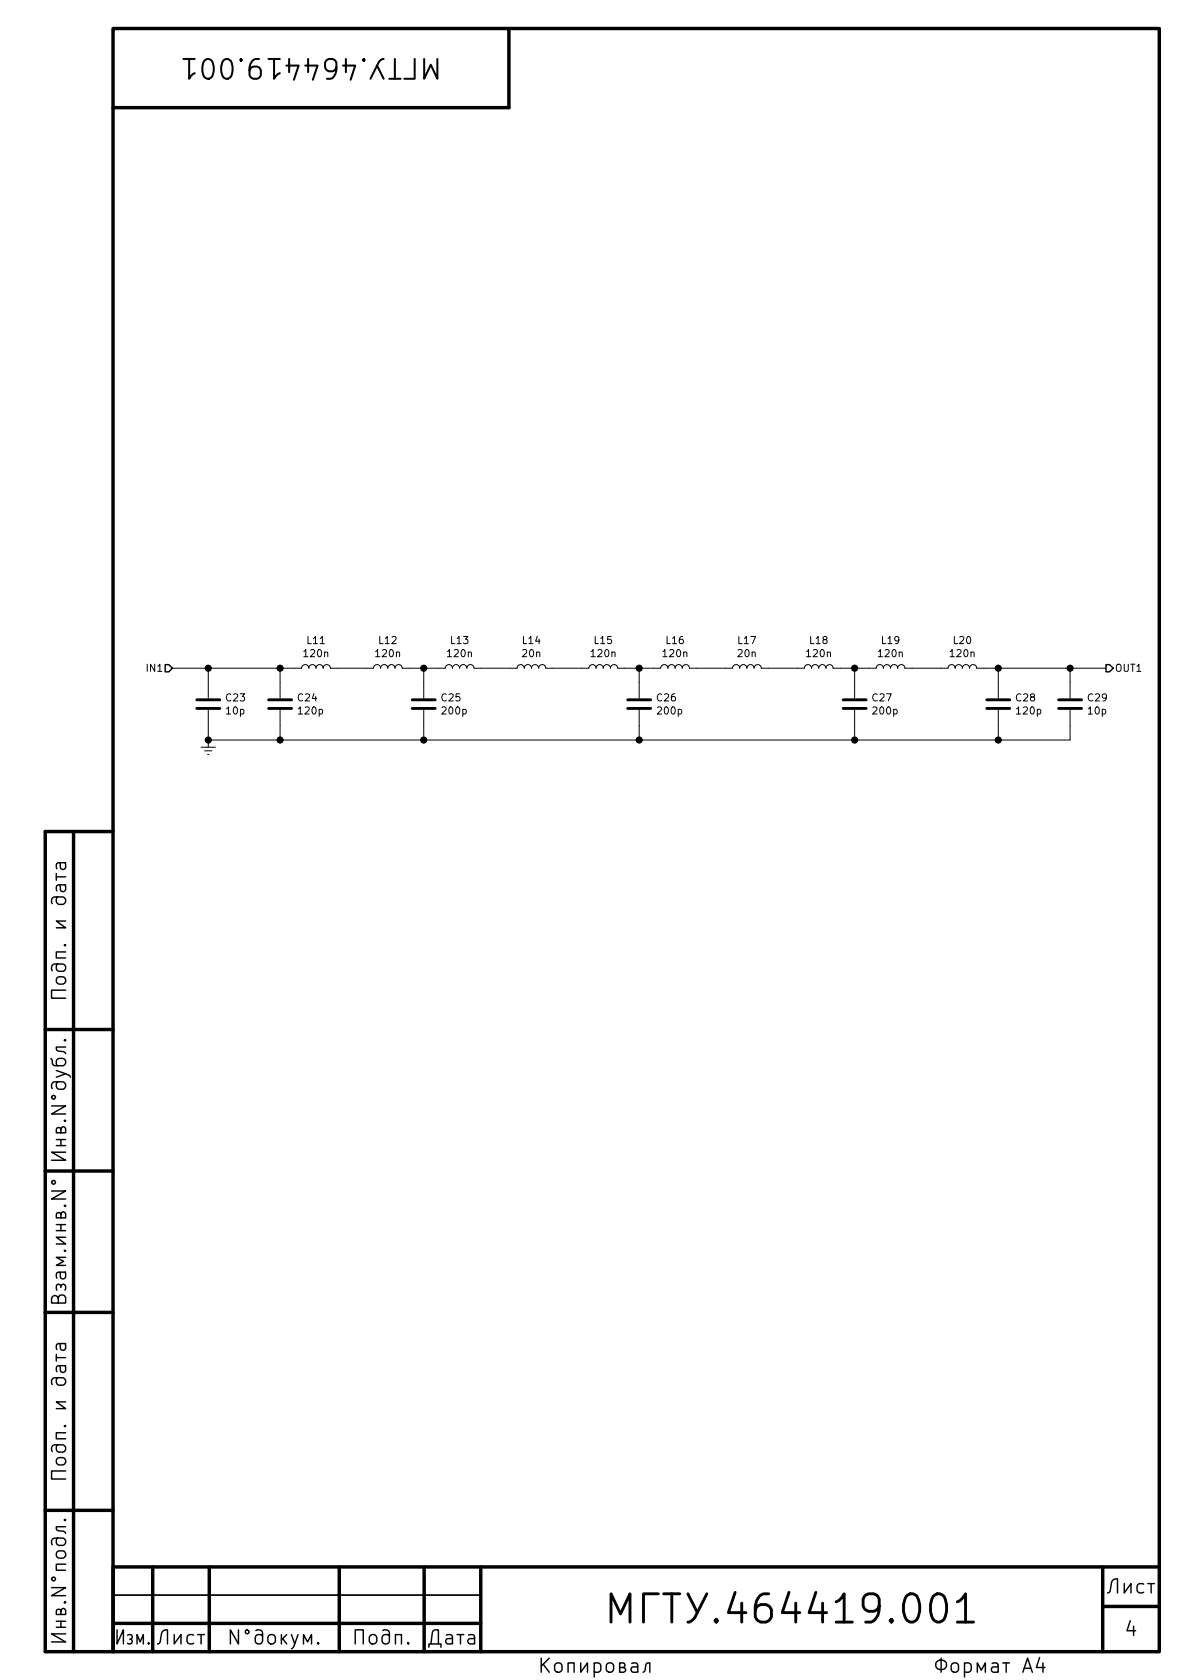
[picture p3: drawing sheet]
<svg xmlns="http://www.w3.org/2000/svg" width="210mm" height="297mm" viewBox="0 0 210 297" stroke-linecap="round" stroke-linejoin="round" font-family="sans-serif">
<g fill="none" stroke="#000" stroke-width=".61">
<path d="M20 5h185v287h-185zM90 5v14h-70M13 147v145M20 147h-12v145h12M8 182h12M8 207h12M8 232h12M8 267h12M27 277v15M37 277v15M60 277v15M75 277v15"/>
<path d="M85 277v15M195 277v15M205 277h-185v15M20 287h65M195 284h10"/>
</g>
<path d="M20 282h65" fill="none" stroke="#000" stroke-width=".3"/>
<g fill="none" stroke="#000" stroke-width=".25">
<path d="M29.2 117.5h.6l.7 .6-.7 .7h-.6zM195.6 117.5h.6l.6 .6-.6 .7h-.6zM10 154.4v1.2M10 155h1.6M10.2 158.6a.82 .82 0 0 0-.1 1.1l.3 .2h.7a.68 .68 0 0 0 .5-.7 .68 .68 0 0 0-.5-.6h-1.5l-.3 .1-.2 .4 .1 .7M10.5 156.4l.2 .9a.48 .48 0 0 0 .4 .4 .48 .48 0 0 0 .5-.4l-.1-.9M10.5 152.5l.2 .9a.48 .48 0 0 0 .4 .3 .48 .48 0 0 0 .5-.3l-.1-.9M11.6 156.4h-1.3l-.2 .2-.1 .2 .1 .7M11.6 152.5h-1.3l-.2 .2-.1 .2 .1 .7M10.2 172.8l.9-.1a.67 .67 0 0 1 .5 .7 .67 .67 0 0 1-.5 .6h-.7a.69 .69 0 0 1-.2-1.2zM10.2 170.4a.82 .82 0 0 0-.1 1.1l.3 .2h.7a.67 .67 0 0 0 .5-.6 .67 .67 0 0 0-.5-.7h-1.5l-.3 .2a.79 .79 0 0 0-.1 1M11.4 167.1l.1-.1 .1 .1-.1 .1-.1-.1h.2"/>
<path d="M11.6 175.1h-2.5v1.4h2.5M11.6 168.3h-1.6v1.1h1.6M11.6 162.9h-1.6l1.6 1.1h-1.6M9 187.1l.2 .4v.5l.3 .3 1.6 .1a.67 .67 0 0 0 .5-.6 .67 .67 0 0 0-.5-.7h-.7l-.2 .2a.78 .78 0 0 0 0 1.1M10 189.3l2.2 .8 .2 .4M10.8 199.7l.1-.3 .2-.2 .4 .2 .1 .2v.7h-1.6l.1-.8 .2-.1 .4 .1 .1 .8M11.4 183.9l.1-.1 .1 .1-.1 .2-.1-.2h.2M11.6 185.1h-1.6l.1 .6 1.2 .2 .3 .4M11.6 189.9l-1.6 .6M9.1 210.6h2.5l-2.5 1.4h2.5M9.2 208.8l.3-.1 .2 .1 .1 .3-.1 .2-.2 .1-.3-.1-.1-.2zM10 202.6h1.6"/>
<path d="M10 201.5h1.6M10.8 214.7l.1-.3 .2-.1 .4 .1 .1 .2v.7h-1.6l.1-.8 .2-.1 .4 .1 .1 .8M10.8 201.5v1.1M11.4 213.2l.1-.1 .1 .1-.1 .1-.1-.1h.2M11.6 203.7h-2.5l2.5 1.4h-2.5M10 239.5v1.2M10.1 228.1l-.1-.7 .1-.2 .2-.1 .4 .1 .1 .2 .3-.3 .4 .1 .1 .2-.1 .7M10.3 229.6l.1-.4a.69 .69 0 0 1 1.2 .2v1h-2.5v-.8a.61 .61 0 0 1 .6-.5 .61 .61 0 0 1 .6 .5v.8M10.5 224.9l.2 .3v.6a.48 .48 0 0 0 .4 .3 .48 .48 0 0 0 .5-.3v-.6l-.1-.3M10.5 237.6l.2 .8a.48 .48 0 0 0 .4 .4 .48 .48 0 0 0 .5-.4l-.1-.8M10.8 227.4v.2M11.6 224.9h-1.3l-.2 .2-.1 .2 .1 .7"/>
<path d="M11.6 222.3h-1.6l1.3 .7-1.3 .7h1.6M11.6 237.6h-1.3l-.2 .1-.1 .2 .1 .7M10 240h1.6M10.1 257.9l.3-.2h.7a.67 .67 0 0 1 .5 .7 .67 .67 0 0 1-.5 .6h-.7a.67 .67 0 0 1-.3-1.1zM10.2 255.5a.82 .82 0 0 0-.1 1l.3 .3h.7a.67 .67 0 0 0 .5-.7 .67 .67 0 0 0-.5-.6h-1.5l-.3 .1a.79 .79 0 0 0-.1 1.1M10.2 243.6a.82 .82 0 0 0-.1 1.1l.3 .2h.7a.68 .68 0 0 0 .5-.6 .68 .68 0 0 0-.5-.7h-1.5l-.3 .1-.2 .4 .1 .7M10.5 241.5l.2 .8a.48 .48 0 0 0 .4 .4 .48 .48 0 0 0 .5-.4l-.1-.8M11.4 252.1l.1-.1 .1 .1-.1 .2-.1-.2h.2M11.6 253.3h-1.6v1.1h1.6M11.6 247.9h-1.6l1.6 1.2h-1.6M11.6 241.5h-1.3l-.2 .1-.1 .2 .1 .7M10.2 274.3l.9-.1a.67 .67 0 0 1 .5 .7 .67 .67 0 0 1-.5 .6h-.7a.69 .69 0 0 1-.2-1.2z"/>
<path d="M10.2 271.9a.82 .82 0 0 0-.1 1.1l.3 .2h.7a.67 .67 0 0 0 .5-.6 .67 .67 0 0 0-.5-.7h-1.5l-.3 .2a.79 .79 0 0 0-.1 1M11.4 268.7l.1-.1 .1 .1-.1 .2-.1-.2h.2M11.6 269.9h-1.6l.1 .6 1.2 .2 .3 .4M11.6 260.1h-2.5v1.4h2.5M198.8 280v1.6l1.2-1.6v1.6M202.9 280h1.2M203.6 280v1.6M10 287.7h1.6M10 286.7h1.6M10.8 284.9l.1-.4 .2-.1 .4 .1 .1 .2v.8h-1.6l.1-.9 .2-.1 .4 .1 .1 .9M10.8 286.7v1M11.4 283.3l.1-.1 .1 .1-.1 .1-.1-.1h.2"/>
<path d="M11.6 288.9h-2.5l2.5 1.4h-2.5M20.7 288.2v2.5l1.1-2.5v2.5M22.6 289.1l.1-.1 .6 .1 .1 .4-.3 .3a.45 .45 0 0 1 .3 .4 .45 .45 0 0 1-.3 .5l-.5-.2M24.2 290.7v-1.7l.6 1.3 .5-1.3v1.7M26.3 290.4v.3l-.1-.2 .1-.1v.3M27.8 290.7l.4-.2 .1-.2 .2-1.4a.86 .86 0 0 1 1.1-.7v2.5M30.8 289v1.7l1.2-1.7v1.7M34.2 289.1a.82 .82 0 0 0-1 .1l-.1 .3 .1 .9 .3 .3 .7-.2M35 289h1.1M35.6 289v1.7M42.2 288.2v2.5l-1.5-2.5v2.5M43.5 288.3l.2-.1 .2 .1 .2 .2-.2 .3-.2 .1-.2-.1-.1-.3z"/>
<path d="M45.2 288.3a.79 .79 0 0 1 1.1 .1l.1 .3v1.5a.67 .67 0 0 1-.6 .5 .67 .67 0 0 1-.7-.5l.1-1a.82 .82 0 0 1 1.1-.1l.1 .1M51.5 289l.6 1.7M52.7 289l-.8 2.2-.4 .3M53.7 290.7v-1.7l.7 1.3 .7-1.3v1.7M56.3 290.4l.1 .1-.1 .2-.1-.2 .1-.1v.3M62.8 290.7v-2.5h1.4v2.5M65.6 289.1a.7 .7 0 0 1 1 .4v.7a.68 .68 0 0 1-.6 .5 .68 .68 0 0 1-.7-.5v-.7zM67.7 288.3l.7-.1 .4 .2 .1 1.8a.67 .67 0 0 1-.7 .5 .67 .67 0 0 1-.6-.5v-.7l.1-.3a.78 .78 0 0 1 1.2 0M69.9 290.7v-1.7h1.1v1.7M72.2 290.4l.1 .1-.1 .2-.1-.2 .1-.1v.3M75.8 291.2v-.5h2.2v.5M76.2 290.7l.3-2 .1-.3 .3-.2h.6v2.5"/>
<path d="M78.9 289.1l.3-.1 .7 .1 .1 .3v1.3M80 289.6l-.8 .1a.48 .48 0 0 0-.4 .5 .48 .48 0 0 0 .4 .5l.8-.2M80.8 289h1.2M81.4 289v1.7M82.9 289.1l.2-.1 .7 .1 .1 .3v1.3M83.9 289.6l-.8 .1a.48 .48 0 0 0-.4 .5 .48 .48 0 0 0 .4 .5l.8-.2M95.7 293.2v2.5M96.1 294.2l1 1.5M97.1 293.2l-1.4 1.4M98.2 294.2a.69 .69 0 0 1 1.2 .3v.7a.68 .68 0 0 1-.7 .5 .68 .68 0 0 1-.6-.5v-.7zM100.5 295.7v-1.7h1v1.7M102.7 294v1.7l1.2-1.7v1.7"/>
<path d="M105.1 294.1a.82 .82 0 0 1 1 .1l.1 .3-.1 .9-.3 .3-.7-.2M105.1 294v2.5M107.3 294.2a.69 .69 0 0 1 1.2 .3v.7a.67 .67 0 0 1-.6 .5 .67 .67 0 0 1-.7-.5zM109.6 294.8l.8-.1 .1-.2-.1-.4-.8-.1v1.7h.7l.2-.2 .1-.3-.1-.2-.3-.2M111.7 294.1l.2-.1 .7 .1 .2 .3v1.3M112.8 294.6l-.3 .1h-.6a.48 .48 0 0 0-.3 .5 .48 .48 0 0 0 .3 .5h.6l.3-.2M113.7 295.7l.3-.2 .2-1.1 .1-.3 .3-.1h.3v1.7M170.6 294.1a.79 .79 0 0 1 1.2 .4v.7l-.2 .2a.79 .79 0 0 1-1 .1M172.8 295.7v-1.7l.7 1.3 .7-1.3v1.7M175.4 294.1l.3-.1 .7 .1 .1 .3v1.3M176.5 294.6l-.8 .1a.48 .48 0 0 0-.4 .5 .48 .48 0 0 0 .4 .5l.8-.2M177.3 294h1.2"/>
<path d="M177.9 294v1.7M180.9 295.7l.8-2.5 .8 2.5M181.1 295h1.2M183.8 293.1l-.5 1.7h1.5M184.4 294v1.7M195.8 281.6l.4-.1 .1-.2 .2-1.4a.86 .86 0 0 1 1.1-.7v2.4M202.2 280.1a.82 .82 0 0 0-1 .1l-.1 .3 .1 .9 .3 .2 .7-.1"/>
</g>
<g fill="none" stroke="#000" stroke-width=".51">
<path d="M34.8 125.3h4.1M34.8 123.7h4.1M47.5 125.3h4.1M47.5 123.7h4.1M72.9 125.3h4.1M72.9 123.7h4.1M111 125.3h4.1M111 123.7h4.1M149.1 125.3h4.1M149.1 123.7h4.1M174.5 125.3h4.1M174.5 123.7h4.1"/>
<path d="M187.2 125.3h4.1M187.2 123.7h4.1M108.1 286.8v-5l1.6 3.6 1.7-3.6v5M116.4 281.8h-2.6v5M117.3 281.8h2.9M160.2 282.3a1.2 1.2 0 0 1 1.3-.5 1.2 1.2 0 0 1 .9 .9 3.8 3.8 0 0 1-.5 3.8 1.17 1.17 0 0 1-1.9-.7 4.2 4.2 0 0 1 .2-3.5zM165 282.3a1.2 1.2 0 0 1 1.2-.5 1.2 1.2 0 0 1 1 .9 3.9 3.9 0 0 1-.5 3.8 1.17 1.17 0 0 1-1.9-.7 4.3 4.3 0 0 1 .2-3.5zM169.3 283.2l.5-.2 .9-1.2v5M169.3 286.8h2.9"/>
</g>
<path d="M32.4 10.4h2M33.5 10.4v3.5l.6-.8 .3-.2M36.1 10.8a.84 .84 0 0 1 .9-.4 .84 .84 0 0 1 .6 .7 2.67 2.67 0 0 1-.3 2.7 .83 .83 0 0 1-1.4-.5 3.1 3.1 0 0 1 .2-2.5zM39.4 10.8a.86 .86 0 0 1 .9-.4 .86 .86 0 0 1 .7 .7 2.75 2.75 0 0 1-.4 2.7 .81 .81 0 0 1-1.3-.5 3 3 0 0 1 .1-2.5zM68.8 13.9h2M73.3 10.4v3.5h-1.8M75 10.4v3.5l1.2-2.5 1.1 2.5v-3.5" fill="none" stroke="#000" stroke-width=".36"/>
<g fill="none" stroke="#000" stroke-width=".18">
<path d="M30.5 118.1h22.8a.64 .64 0 0 1 .7-.6 .64 .64 0 0 1 .6 .6 .63 .63 0 0 1 .6-.6 .63 .63 0 0 1 .7 .6 .63 .63 0 0 1 .6-.6 .63 .63 0 0 1 .6 .6 .63 .63 0 0 1 .7-.6 .63 .63 0 0 1 .6 .6h7.6a.64 .64 0 0 1 .7-.6 .64 .64 0 0 1 .6 .6 .63 .63 0 0 1 .6-.6 .63 .63 0 0 1 .7 .6 .63 .63 0 0 1 .6-.6 .63 .63 0 0 1 .6 .6 .63 .63 0 0 1 .7-.6 .63 .63 0 0 1 .6 .6h7.6a.64 .64 0 0 1 .7-.6 .64 .64 0 0 1 .6 .6 .63 .63 0 0 1 .6-.6 .63 .63 0 0 1 .7 .6 .63 .63 0 0 1 .6-.6 .63 .63 0 0 1 .6 .6 .63 .63 0 0 1 .7-.6 .63 .63 0 0 1 .6 .6h7.6a.64 .64 0 0 1 .7-.6 .64 .64 0 0 1 .6 .6 .63 .63 0 0 1 .6-.6 .63 .63 0 0 1 .7 .6 .63 .63 0 0 1 .6-.6 .63 .63 0 0 1 .6 .6 .63 .63 0 0 1 .7-.6 .63 .63 0 0 1 .6 .6h7.6a.64 .64 0 0 1 .7-.6 .64 .64 0 0 1 .6 .6 .63 .63 0 0 1 .6-.6 .63 .63 0 0 1 .7 .6 .63 .63 0 0 1 .6-.6 .63 .63 0 0 1 .6 .6 .63 .63 0 0 1 .7-.6 .63 .63 0 0 1 .6 .6h7.6a.64 .64 0 0 1 .7-.6 .64 .64 0 0 1 .6 .6 .63 .63 0 0 1 .6-.6 .63 .63 0 0 1 .7 .6 .63 .63 0 0 1 .6-.6 .63 .63 0 0 1 .6 .6 .63 .63 0 0 1 .7-.6 .63 .63 0 0 1 .6 .6h7.6a.64 .64 0 0 1 .7-.6 .64 .64 0 0 1 .6 .6 .63 .63 0 0 1 .6-.6 .63 .63 0 0 1 .7 .6 .63 .63 0 0 1 .6-.6 .63 .63 0 0 1 .6 .6 .63 .63 0 0 1 .7-.6 .63 .63 0 0 1 .6 .6h7.6a.64 .64 0 0 1 .7-.6 .64 .64 0 0 1 .6 .6 .63 .63 0 0 1 .6-.6 .63 .63 0 0 1 .7 .6 .63 .63 0 0 1 .6-.6 .63 .63 0 0 1 .6 .6 .63 .63 0 0 1 .7-.6 .63 .63 0 0 1 .6 .6h7.6a.64 .64 0 0 1 .7-.6 .64 .64 0 0 1 .6 .6 .63 .63 0 0 1 .6-.6 .63 .63 0 0 1 .7 .6 .63 .63 0 0 1 .6-.6 .63 .63 0 0 1 .6 .6 .63 .63 0 0 1 .7-.6 .63 .63 0 0 1 .6 .6h7.6a.64 .64 0 0 1 .7-.6 .64 .64 0 0 1 .6 .6 .63 .63 0 0 1 .6-.6 .63 .63 0 0 1 .7 .6 .63 .63 0 0 1 .6-.6 .63 .63 0 0 1 .6 .6 .63 .63 0 0 1 .7-.6 .63 .63 0 0 1 .6 .6h22.9M36.8 118.1v5.4M49.5 118.1v5.4M74.9 118.1v5.4M113 118.1v5.4M151.1 118.1v5.4M176.5 118.1v5.4M189.2 118.1v5.4M35.6 132.1h2.5M36.2 132.8h1.3M36.7 133.4h.3M36.8 125.5v6.6"/>
<path d="M49.5 125.5v5.3M74.9 125.5v5.3M113 125.5v5.3M151.1 125.5v5.3M176.5 125.5v5.3M189.2 125.5v5.3h-152.4"/>
</g>
<g fill="#000" stroke="#000" stroke-width=".25">
<circle cx="36.8" cy="118.1" r=".51"/>
<circle cx="49.5" cy="118.1" r=".51"/>
<circle cx="74.9" cy="118.1" r=".51"/>
<circle cx="113" cy="118.1" r=".51"/>
<circle cx="151.1" cy="118.1" r=".51"/>
<circle cx="176.5" cy="118.1" r=".51"/>
<circle cx="189.2" cy="118.1" r=".51"/>
<circle cx="36.8" cy="130.8" r=".51"/>
<circle cx="49.5" cy="130.8" r=".51"/>
<circle cx="74.9" cy="130.8" r=".51"/>
<circle cx="113" cy="130.8" r=".51"/>
<circle cx="151.1" cy="130.8" r=".51"/>
<circle cx="176.5" cy="130.8" r=".51"/>
</g>
<text font-size="7" x="120.6" y="287">.464419.001</text>
<text font-size="4.9" x="68.6" y="10.3" transform="rotate(-180 68.6 10.3)">.464419.001</text>
<g font-size="3.5">
<text x="11.7" y="197.4" transform="rotate(-90 11.7 197.4)">.N°.</text>
<text x="11.7" y="222.4" transform="rotate(-90 11.7 222.4)">..N°</text>
<text x="11.7" y="282.4" transform="rotate(-90 11.7 282.4)">.N°.</text>
<text x="23.1" y="290.8">.</text>
<text x="46.1" y="290.8">N°.</text>
<text x="199" y="289.3">4</text>
<text x="166" y="295.8">A4</text>
</g>
<g font-size="1.8">
<text x="54.4" y="113.9">L11</text>
<text x="67.1" y="113.9">L12</text>
<text x="79.8" y="113.9">L13</text>
<text x="92.5" y="113.9">L14</text>
<text x="105.2" y="113.9">L15</text>
<text x="117.9" y="113.9">L16</text>
<text x="130.6" y="113.9">L17</text>
<text x="143.3" y="113.9">L18</text>
<text x="156" y="113.9">L19</text>
<text x="168.7" y="113.9">L20</text>
<text x="26.2" y="118.8">IN1</text>
<text x="53.9" y="116.2">120n</text>
<text x="66.6" y="116.2">120n</text>
<text x="79.3" y="116.2">120n</text>
<text x="92.5" y="116.2">20n</text>
<text x="104.7" y="116.2">120n</text>
<text x="117.4" y="116.2">120n</text>
<text x="130.6" y="116.2">20n</text>
<text x="142.8" y="116.2">120n</text>
<text x="155.5" y="116.2">120n</text>
<text x="168.2" y="116.2">120n</text>
<text x="197.1" y="118.8">OUT1</text>
<text x="40" y="124">C23</text>
<text x="52.7" y="124">C24</text>
<text x="78.1" y="124">C25</text>
<text x="116.2" y="124">C26</text>
<text x="154.3" y="124">C27</text>
<text x="179.7" y="124">C28</text>
<text x="192.4" y="124">C29</text>
<text x="40.1" y="126.3">10p</text>
<text x="52.9" y="126.3">120p</text>
<text x="78.3" y="126.3">200p</text>
<text x="116.4" y="126.3">200p</text>
<text x="154.5" y="126.3">200p</text>
<text x="179.9" y="126.3">120p</text>
<text x="192.5" y="126.3">10p</text>
</g>
</svg>
